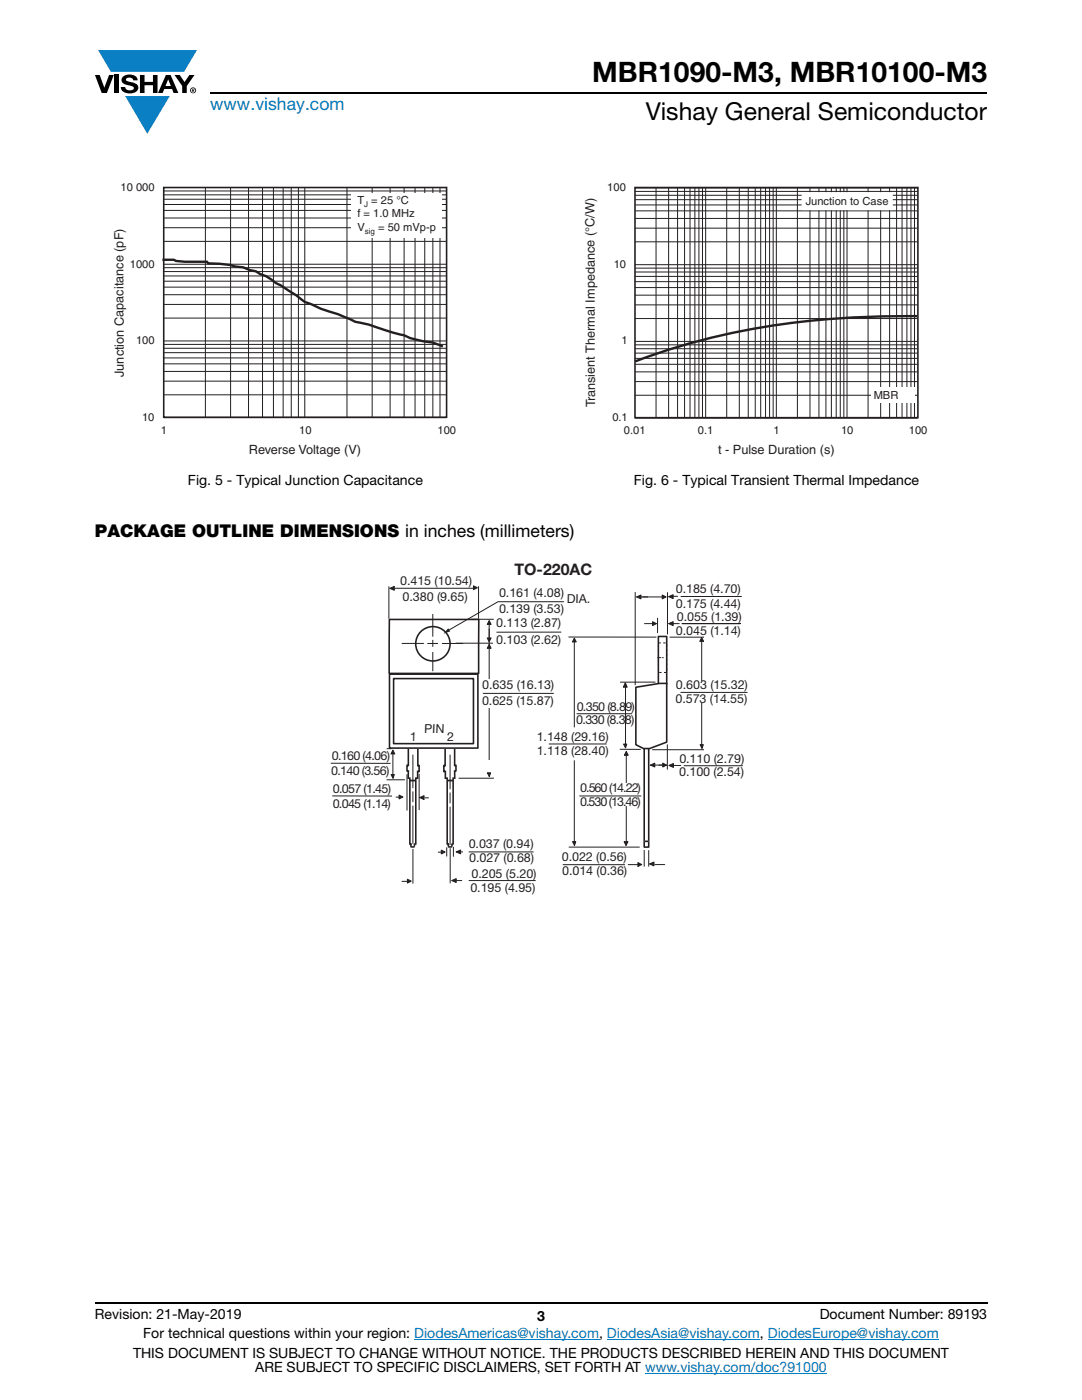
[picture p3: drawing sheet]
<svg xmlns="http://www.w3.org/2000/svg" width="216mm" height="279mm" viewBox="0 0 216 279" stroke-linecap="round" stroke-linejoin="round" font-family="sans-serif">
<g fill="#0a7fc3">
<path d="M19.6 10h19.7l-2.6 4.3h-1.1h-13.5z"/>
<path d="M25 19.2h8.9l-4.5 7.5z"/>
</g>
<g fill="#000">
<path d="M18.9 15h1l.9 2.5 1-2.5h.9l-1.4 3.6h-1zM22.9 15h.9v3.6h-.9zM24.6 15.3a2.1 2.1 0 0 1 2.8 .3l.1 .4h-.9a.79 .79 0 0 0-.7-.5 .79 .79 0 0 0-.8 .4l.3 .3 1 .2a1.08 1.08 0 0 1 1.2 1.1 1.08 1.08 0 0 1-1.1 1.1 1.73 1.73 0 0 1-2.4-1.2h.9a.96 .96 0 0 0 .8 .6 .96 .96 0 0 0 .9-.4 1.31 1.31 0 0 0-1.2-.6 1.03 1.03 0 0 1-1.1-.6 1.03 1.03 0 0 1 .2-1.1zM27.9 15h.9v1.3h1.7v-1.3h.9v3.6h-.9v-1.6h-1.7v1.6h-.9zM34.8 15h1.1l.9 1.4 1-1.4h1l-1.5 2.2v1.4h-.9v-1.4z"/>
<path d="M33.6 15.8l.5 1.4h-1.1zM33.1 15l-1.6 3.6h1l.3-.8h1.5l.3 .8h1l-1.6-3.6z"/>
<path d="M38.4 17.8h.2v.2h-.2zM38.3 17.7v.7h.1v-.3l.4 .3-.2-.3 .2-.2-.1-.2z"/>
<path d="M38.1 18a.46 .46 0 0 1 .9 0 .46 .46 0 0 1-.9 0zM37.9 18a.6 .6 0 0 0 1.2 0 .6 .6 0 0 0-1.2 0z"/>
</g>
<path d="M42 18.6h155M18.9 260h178.1" fill="none" stroke="#000" stroke-width=".36"/>
<path d="M82.6 267.3h36.9M121.1 267.3h30.5M128.7 274h36.3M153.2 267.3h34.1" fill="none" stroke="#007ec4" stroke-width=".2"/>
<path d="M22.4 36.2h68.6v54.9h-68.6z" fill="#fff"/>
<g fill="none" stroke="#231f20" stroke-width=".2">
<path d="M32.7 38.9h56.4M32.7 39.8h56.4M32.7 38.1h56.4M32.7 37.4h56.4M41 37.4v45.9M46 37.4v45.9M49.6 37.4v45.9M52.4 37.4v45.9M54.6 37.4v45.9M56.5 37.4v45.9M58.1 37.4v45.9M59.5 37.4v45.9"/>
<path d="M60.8 37.4v45.9M69.2 37.4v45.9M74.3 37.4v45.9M77.8 37.4v45.9M80.6 37.4v45.9M82.8 37.4v45.9M84.8 37.4v45.9M86.4 37.4v45.9M87.8 37.4v45.9M32.7 58.8h56.4M32.7 57.3h56.4M32.7 54.2h56.4"/>
<path d="M32.7 55.1h56.4M32.7 56.1h56.4M32.7 53.4h56.4M32.7 52.7h56.4M32.7 48.2h56.4M32.7 45.4h56.4M32.7 43.5h56.4M32.7 42h56.4M32.7 40.8h56.4M32.7 78.8h56.4M32.7 76.1h56.4M32.7 74.1h56.4"/>
<path d="M32.7 72.6h56.4M32.7 69.5h56.4M32.7 70.4h56.4M32.7 71.4h56.4M32.7 68.7h56.4M32.7 68h56.4M32.7 63.5h56.4M32.7 60.8h56.4M32.7 83.4h56.4"/>
</g>
<path d="M32.7 37.4h56.4v45.9h-56.4z" fill="none" stroke="#231f20" stroke-width=".32"/>
<path d="M32.4 51.8h2.3l.4 .3 1.8 .1h4.4l.2 .4 4.4 .3 1 .3 1.6 .2 1.4 .5 1.2 .2 .8 .6 1.1 .4 2.1 1.4 .9 .4 3.1 2 1.7 1.4 3.2 1.3 3.5 1.1 3.4 1.5a23.5 23.5 0 0 1 5.7 1.6l4.1 1.1a17.4 17.4 0 0 0 5.6 1.5l2.1 .7" fill="none" stroke="#231f20" stroke-width=".48"/>
<g fill="#fff">
<path d="M70.1 38.6h18.1v8.8h-18.1z"/>
<path d="M116.5 36.2h68.6v54.9h-68.6z"/>
</g>
<g fill="none" stroke="#231f20" stroke-width=".2">
<path d="M126.7 39h56.4M126.7 39.9h56.4M126.7 38.2h56.4M126.7 37.5h56.4M130.9 37.5v45.9M133.4 37.5v45.9M135.2 37.5v45.9M136.6 37.5v45.9M137.7 37.5v45.9M138.7 37.5v45.9M139.5 37.5v45.9M140.2 37.5v45.9"/>
<path d="M140.8 37.5v45.9M145 37.5v45.9M147.5 37.5v45.9M149.3 37.5v45.9M150.7 37.5v45.9M151.8 37.5v45.9M152.8 37.5v45.9M153.6 37.5v45.9M154.3 37.5v45.9M154.9 37.5v45.9M159.1 37.5v45.9M161.6 37.5v45.9"/>
<path d="M163.4 37.5v45.9M164.8 37.5v45.9M165.9 37.5v45.9M166.9 37.5v45.9M167.7 37.5v45.9M168.4 37.5v45.9M169 37.5v45.9M173.2 37.5v45.9M175.7 37.5v45.9M177.5 37.5v45.9M178.9 37.5v45.9M180 37.5v45.9"/>
<path d="M181 37.5v45.9M181.8 37.5v45.9M182.5 37.5v45.9M126.7 58.9h56.4M126.7 57.4h56.4M126.7 54.3h56.4M126.7 55.2h56.4M126.7 56.2h56.4M126.7 53.5h56.4M126.7 52.8h56.4M126.7 48.3h56.4M126.7 45.5h56.4"/>
<path d="M126.7 43.6h56.4M126.7 42.1h56.4M126.7 40.9h56.4M126.7 78.9h56.4M126.7 76.2h56.4M126.7 74.2h56.4M126.7 72.7h56.4M126.7 69.6h56.4M126.7 70.5h56.4M126.7 71.5h56.4M126.7 68.8h56.4M126.7 68.1h56.4"/>
<path d="M126.7 63.6h56.4M126.7 60.8h56.4M126.7 83.4h56.4"/>
</g>
<path d="M126.7 37.4h56.5v46h-56.5z" fill="none" stroke="#231f20" stroke-width=".32"/>
<path d="M183 63.1a161.8 161.8 0 0 0-47.1 5.9l-9.2 3.1" fill="none" stroke="#231f20" stroke-width=".48"/>
<path d="M160.1 38.5h17.9v3.3h-17.9z" fill="#fff"/>
<path d="M160.1 38.5h17.9v3.3h-17.9z" fill="none" stroke="#fff" stroke-width=".32"/>
<g fill="#fff">
<path d="M174 77.4h8.6v3h-8.6z"/>
<path d="M66 112.1h83.2v66.5h-83.2z"/>
</g>
<g fill="none" stroke="#231f20" stroke-width=".32">
<path d="M77.7 123.6h17.8v10.8h-17.8zM77.7 134.5h17.7v14.8h-17.7zM78.5 135.4h16v13h-16z"/>
<circle cx="86.4" cy="128.5" r="3.4"/>
</g>
<path d="M80.2 128.4h4.4M85.3 128.4h2.1M86.4 122.5v4.6M86.4 127.7v1.4M86.4 130.1v3.9M88.2 128.4h4.2M97.6 125.4v26.3" fill="none" stroke="#231f20" stroke-width=".2"/>
<path d="M96.9 135.5l10.6 1v4.8h-10.6z" fill="#fff"/>
<path d="M114.6 127.8v40.4M140 127.8v20.8" fill="none" stroke="#231f20" stroke-width=".2"/>
<path d="M113.3 145.2l.2 1v-1h3.9v6.5h-3.9z" fill="#fff"/>
<path d="M125 150.1v18" fill="none" stroke="#231f20" stroke-width=".2"/>
<path d="M116 156.4h10.6v4.5h-10.6z" fill="#fff"/>
<path d="M135.9 119h12h-11.9M90.9 128.4h7.5M94.1 123.6h4.4M136.1 124.5h11.6h-11.6M115.7 158.9h12.2M136.5 152.8h11.7M82.4 169.4v7M89.1 169.1v1.8M89.8 169.3v7M90.5 169v2" fill="none" stroke="#231f20" stroke-width=".2"/>
<path d="M97.2 154.2h.7l-.3 .8z" fill="#231f20"/>
<path d="M77.1 155.6h3.7M97.2 154.2h.7l-.3 .8z" fill="none" stroke="#231f20" stroke-width=".2"/>
<path d="M97.6 128.6l.4 .8h-.8z" fill="#231f20"/>
<path d="M97.6 128.6l.4 .8h-.8zM80.1 175.9h1.2M91.2 170h15.3" fill="none" stroke="#231f20" stroke-width=".2"/>
<path d="M91 170l.9-.4v.8z" fill="#231f20"/>
<path d="M128.2 119.1h4.6M91 170l.9-.4v.8z" fill="none" stroke="#231f20" stroke-width=".2"/>
<path d="M132.1 118.7l.8 .4-.8 .4z" fill="#231f20"/>
<path d="M127.6 119.1h1.7M132.1 118.7l.8 .4-.8 .4z" fill="none" stroke="#231f20" stroke-width=".2"/>
<path d="M127 119.1l.9-.4v.8z" fill="#231f20"/>
<path d="M127 119.1l.9-.4v.8zM128.5 124.5h2.5" fill="none" stroke="#231f20" stroke-width=".2"/>
<path d="M130.2 124.1l.8 .4-.8 .3z" fill="#231f20"/>
<path d="M130.2 124.1l.8 .4-.8 .3zM134.1 124.5h1.5" fill="none" stroke="#231f20" stroke-width=".2"/>
<path d="M133.4 124.5l.9-.4v.7z" fill="#231f20"/>
<path d="M126.7 118.2v18.5M113.4 127.1l17.6 .1M130.8 136.1h-7.1M133.4 124.5l.9-.4v.7zM133.6 127.2h6.9" fill="none" stroke="#231f20" stroke-width=".2"/>
<path d="M124.8 136.2l.3 .9h-.7z" fill="#231f20"/>
<path d="M124.8 136.2l.3 .9h-.7zM124.8 137.1v11.9" fill="none" stroke="#231f20" stroke-width=".2"/>
<path d="M124.4 148.5h.7l-.3 .8z" fill="#231f20"/>
<path d="M124.4 148.5h.7l-.3 .8z" fill="none" stroke="#231f20" stroke-width=".2"/>
<path d="M139.7 148.6h.6l-.2 .8z" fill="#231f20"/>
<path d="M139.7 148.6h.6l-.2 .8z" fill="none" stroke="#231f20" stroke-width=".2"/>
<path d="M125 150l.4 .7h-.8z" fill="#231f20"/>
<path d="M125 150l.4 .7h-.8z" fill="none" stroke="#231f20" stroke-width=".2"/>
<path d="M124.5 168h.8l-.4 .7z" fill="#231f20"/>
<path d="M109.5 148.5h11.5M133.2 148.6v5M113.5 169.1h14.1M124.5 168h.8l-.4 .7z" fill="none" stroke="#231f20" stroke-width=".2"/>
<path d="M114.6 127.3l.4 .8h-.8z" fill="#231f20"/>
<path d="M114.6 127.3l.4 .8h-.8z" fill="none" stroke="#231f20" stroke-width=".2"/>
<path d="M114.2 168h.7l-.3 .7z" fill="#231f20"/>
<path d="M130.4 152.7h1.8M112.3 172.6h12.4M114.2 168h.7l-.3 .7zM125.3 172.6h2.1M128.5 169.6v3.3M129.4 169.7v3.3M130.6 172.5h2.1" fill="none" stroke="#231f20" stroke-width=".2"/>
<path d="M129.8 152.7l.9-.4v.8z" fill="#231f20"/>
<path d="M129.8 152.7l.9-.4v.8zM131.4 152.7h1.6" fill="none" stroke="#231f20" stroke-width=".2"/>
<path d="M132.2 152.3l.8 .4-.8 .4z" fill="#231f20"/>
<path d="M132.2 152.3l.8 .4-.8 .4z" fill="none" stroke="#231f20" stroke-width=".2"/>
<path d="M131.4 127h1.6v9.5h-1.6z" fill="#fff"/>
<path d="M131.4 127h1.6v9.5h-1.6z" fill="none" stroke="#231f20" stroke-width=".32"/>
<path d="M131.4 128.3h1.6v5.9h-1.6z" fill="none" stroke="#231f20" stroke-width=".2" stroke-dasharray=".5 .5 .5 .5 .5 .5" stroke-linecap="butt"/>
<path d="M126.9 137.2l4.7-.8h1.4v11.7l-4.1 1.5-2-1z" fill="#fff"/>
<path d="M126.9 137.2l4.7-.8h1.4v11.7l-4.1 1.5-2-1z" fill="none" stroke="#231f20" stroke-width=".32"/>
<path d="M128.5 149.4h.9v19.7h-.9z" fill="#fff"/>
<path d="M128.5 149.4h.9v19.7h-.9z" fill="none" stroke="#231f20" stroke-width=".32"/>
<path d="M128.5 167.9h.9z" fill="#fff"/>
<path d="M128.5 167.9h.9" fill="none" stroke="#231f20" stroke-width=".32"/>
<path d="M112.5 120.1h-13.1l-10 5.7" fill="none" stroke="#231f20" stroke-width=".2"/>
<path d="M89.4 125.4l.5 .6-1.4 .5z" fill="#231f20"/>
<path d="M133.2 118.2v8.4M96.3 138.4h14.2M97.6 124v3.3M112 126.2h-12.9M66 152.3h11.9M130.1 149.6h10.4M134.1 152.8h1.8" fill="none" stroke="#231f20" stroke-width=".2"/>
<path d="M133.5 152.8l.9-.4v.8z" fill="#231f20"/>
<path d="M133.5 152.8l.9-.4v.8z" fill="none" stroke="#231f20" stroke-width=".2"/>
<path d="M135 136h7.4v4.3h-7.4z" fill="#fff"/>
<path d="M131.2 123.3v3M135.8 138.2h13.3z" fill="none" stroke="#231f20" stroke-width=".2"/>
<path d="M133.4 119.1l.9-.4v.8z" fill="#231f20"/>
<path d="M133.4 119.1l.9-.4v.8zM133.7 119h1.6" fill="none" stroke="#231f20" stroke-width=".2"/>
<path d="M140 127.2l.4 .8h-.8z" fill="#231f20"/>
<path d="M140 127.2l.4 .8h-.8zM77.1 149.4h1M115.1 142.4h11M123.7 149.5l4.2 .1" fill="none" stroke="#231f20" stroke-width=".2"/>
<path d="M97.2 127.3h.8l-.4 .8z" fill="#231f20"/>
<path d="M77.6 117v6.5M78.7 117.4h15.7M95.5 117v6.5M97.2 127.3h.8l-.4 .8zM131.2 131.2h.7M132.1 131.2h.3M66.3 158.8l11.9 .1M78.4 150.4v4.2M91.5 155.3h7.1M91 175.7h1.2" fill="none" stroke="#231f20" stroke-width=".2"/>
<path d="M92.9 169.7v4.5M93 169.6v4.5" fill="none" stroke="#fff" stroke-width=".95" stroke-linecap="butt"/>
<path d="M127.3 172.2l.8 .3-.8 .4z" fill="#231f20"/>
<path d="M127.3 172.2l.8 .3-.8 .4z" fill="none" stroke="#231f20" stroke-width=".2"/>
<path d="M129.6 172.4l.9-.4v.8z" fill="#231f20"/>
<path d="M129.6 172.4l.9-.4v.8z" fill="none" stroke="#231f20" stroke-width=".2"/>
<path d="M77.8 117.4l.9-.4v.8z" fill="#231f20"/>
<path d="M77.8 117.4l.9-.4v.8z" fill="none" stroke="#231f20" stroke-width=".2"/>
<path d="M83.7 159.2l.9-.4v.8z" fill="#231f20"/>
<path d="M83.7 159.2l.9-.4v.8z" fill="none" stroke="#231f20" stroke-width=".2"/>
<path d="M90.1 175.7l.9-.4v.8z" fill="#231f20"/>
<path d="M90.1 175.7l.9-.4v.8z" fill="none" stroke="#231f20" stroke-width=".2"/>
<path d="M94.5 116.9l.7 .4-.7 .4z" fill="#231f20"/>
<path d="M94.5 116.9l.7 .4-.7 .4z" fill="none" stroke="#231f20" stroke-width=".2"/>
<path d="M79.6 158.7l.8 .4-.8 .3z" fill="#231f20"/>
<path d="M79.6 158.7l.8 .4-.8 .3z" fill="none" stroke="#231f20" stroke-width=".2"/>
<path d="M81.3 175.5l.8 .4-.8 .3z" fill="#231f20"/>
<path d="M81.3 175.5l.8 .4-.8 .3z" fill="none" stroke="#231f20" stroke-width=".2"/>
<path d="M78 154.6h.7l-.3 .7z" fill="#231f20"/>
<path d="M78 154.6h.7l-.3 .7z" fill="none" stroke="#231f20" stroke-width=".2"/>
<path d="M78.4 149.7l.4 .8h-.8z" fill="#231f20"/>
<path d="M78.4 149.7l.4 .8h-.8zM79.6 159.1h-.6M81.2 154.5v7.3M82.4 150.6v6.7M82.4 157.9v2.2M83.6 154.4v7.3M84.8 159.2h.8M89.8 150.6v6.9M89.8 158.2v2.1M82.4 160.8v7.6M89.8 161v7.6" fill="none" stroke="#231f20" stroke-width=".2"/>
<g fill="none" stroke="#231f20" stroke-width=".32">
<path d="M81.5 149.5v3.3h-.3v1l.3 .1v1.4h.3v13.3M83.4 149.5v3.3h.2v1.2h-.3v1.3h-.3v13.3M88.8 149.5v3.3h-.2v1.2h.3v1.3h.3v13.3M90.7 149.5v3.3h.3v1l-.3 .1v1.4h-.3v13.3M81.8 168.4h.3M81.9 169h.8M82 168.4v.6M82.6 168.4h.3M82.7 168.4v.5M89.3 168.4h.3M89.4 169h.8M89.5 168.4v.6"/>
<path d="M90.1 168.4h.3M90.2 168.4v.5"/>
</g>
<path d="M81.8 155.8h1.2M89.2 155.8h1.2" fill="none" stroke="#231f20" stroke-width=".35"/>
<path d="M88.1 169.7l.7 .3-.7 .4z" fill="#231f20"/>
<path d="M88.1 169.7l.7 .3-.7 .4zM88.1 170.1h-.7M93.5 175.7h13.4" fill="none" stroke="#231f20" stroke-width=".2"/>
<path d="M97.6 123.8l.4 .8h-.8z" fill="#231f20"/>
<path d="M97.6 123.8l.4 .8h-.8z" fill="none" stroke="#231f20" stroke-width=".2"/>
<text font-size="5.6" x="118.2" y="16.4">MBR1090-M3, MBR10100-M3</text>
<text font-size="4.9" x="128.8" y="24">Vishay General Semiconductor</text>
<text font-size="3.5" fill="#007ec4" x="42" y="21.9">www.vishay.com</text>
<text font-size="3.5" x="18.9" y="107.2">PACKAGE OUTLINE DIMENSIONS in inches (millimeters)</text>
<text font-size="3.2" fill="#231f20" x="102.7" y="114.7">TO-220AC</text>
<g font-size="2.8">
<text x="37.5" y="96.8">Fig. 5 - Typical Junction Capacitance</text>
<text x="126.5" y="96.8">Fig. 6 - Typical Transient Thermal Impedance</text>
<text x="18.9" y="263.3">Revision: 21-May-2019</text>
<text x="107.2" y="263.6">3</text>
<text x="163.6" y="263.3">Document Number: 89193</text>
<text x="28.6" y="267.1">For technical questions within your region: DiodesAmericas@vishay.com, DiodesAsia@vishay.com, DiodesEurope@vishay.com</text>
<text x="26.5" y="271">THIS DOCUMENT IS SUBJECT TO CHANGE WITHOUT NOTICE. THE PRODUCTS DESCRIBED HEREIN AND THIS DOCUMENT</text>
<text x="50.9" y="273.8">ARE SUBJECT TO SPECIFIC DISCLAIMERS, SET FORTH AT www.vishay.com/doc?91000</text>
</g>
<g font-size="2.5" fill="#231f20">
<text x="24.7" y="75.2" transform="rotate(-90 24.7 75.2)">Junction Capacitance (pF)</text>
<text x="118.7" y="81.3" transform="rotate(-90 118.7 81.3)">Transient Thermal Impedance (°C/W)</text>
<text x="49.7" y="90.5">Reverse Voltage (V)</text>
<text x="143.3" y="90.5">t - Pulse Duration (s)</text>
<text x="79.9" y="116.7">0.415 (10.54)</text>
<text x="80.3" y="119.9">0.380 (9.65)</text>
<text x="99.6" y="119.2">0.161 (4.08)</text>
<text x="134.9" y="118.3">0.185 (4.70)</text>
<text x="99" y="125.2">0.113 (2.87)</text>
<text x="99.6" y="122.4">0.139 (3.53)</text>
<text x="113.1" y="120.4">DIA.</text>
<text x="134.9" y="121.4">0.175 (4.44)</text>
<text x="135.1" y="124">0.055 (1.39)</text>
<text x="99" y="128.6">0.103 (2.62)</text>
<text x="134.9" y="126.8">0.045 (1.14)</text>
<text x="96.2" y="137.5">0.635 (16.13)</text>
<text x="134.9" y="137.6">0.603 (15.32)</text>
<text x="96.2" y="140.6">0.625 (15.87)</text>
<text x="115.1" y="141.8">0.350 (8.89)</text>
<text x="134.8" y="140.3">0.573 (14.55)</text>
<text x="81.7" y="147.8">1</text>
<text x="84.7" y="146.3">PIN</text>
<text x="89.2" y="148">2</text>
<text x="107.1" y="147.8">1.148 (29.16)</text>
<text x="115" y="144.6">0.330 (8.38)</text>
<text x="66.1" y="154.7">0.140 (3.56)</text>
<text x="66.2" y="151.7">0.160 (4.06)</text>
<text x="107.1" y="150.6">1.118 (28.40)</text>
<text x="135.5" y="154.9">0.100 (2.54)</text>
<text x="135.6" y="152.2">0.110 (2.79)</text>
<text x="66.4" y="161.3">0.045 (1.14)</text>
<text x="66.4" y="158.2">0.057 (1.45)</text>
<text x="115.7" y="160.9">0.530 (13.46)</text>
<text x="115.8" y="158.1">0.560 (14.22)</text>
<text x="93.5" y="169.2">0.037 (0.94)</text>
<text x="93.6" y="172.1">0.027 (0.68)</text>
<text x="112.1" y="171.9">0.022 (0.56)</text>
<text x="93.9" y="178">0.195 (4.95)</text>
<text x="94.1" y="175.2">0.205 (5.20)</text>
<text x="112.2" y="174.7">0.014 (0.36)</text>
</g>
<g font-size="2.2" fill="#231f20">
<text x="24.1" y="38.1">10 000</text>
<text x="71.3" y="40.7">T = 25 °C</text>
<text x="121.2" y="38.1">100</text>
<text x="160.8" y="40.8">Junction to Case</text>
<text x="71.3" y="43.4">f = 1.0 MHz</text>
<text x="71.3" y="46">V</text>
<text x="75.4" y="46">= 50 mVp-p</text>
<text x="25.9" y="53.4">1000</text>
<text x="122.5" y="53.4">10</text>
<text x="27.2" y="68.7">100</text>
<text x="124" y="68.7">1</text>
<text x="174.3" y="79.6">MBR</text>
<text x="28.4" y="84">10</text>
<text x="32.1" y="86.6">1</text>
<text x="59.7" y="86.7">10</text>
<text x="87.3" y="86.6">100</text>
<text x="122.2" y="84">0.1</text>
<text x="124.5" y="86.6">0.01</text>
<text x="139.3" y="86.7">0.1</text>
<text x="154.3" y="86.7">1</text>
<text x="167.8" y="86.7">10</text>
<text x="181.3" y="86.6">100</text>
</g>
<g font-size="1.6" fill="#231f20">
<text x="72.7" y="41.3">J</text>
<text x="72.8" y="46.7">sig</text>
</g>
</svg>
